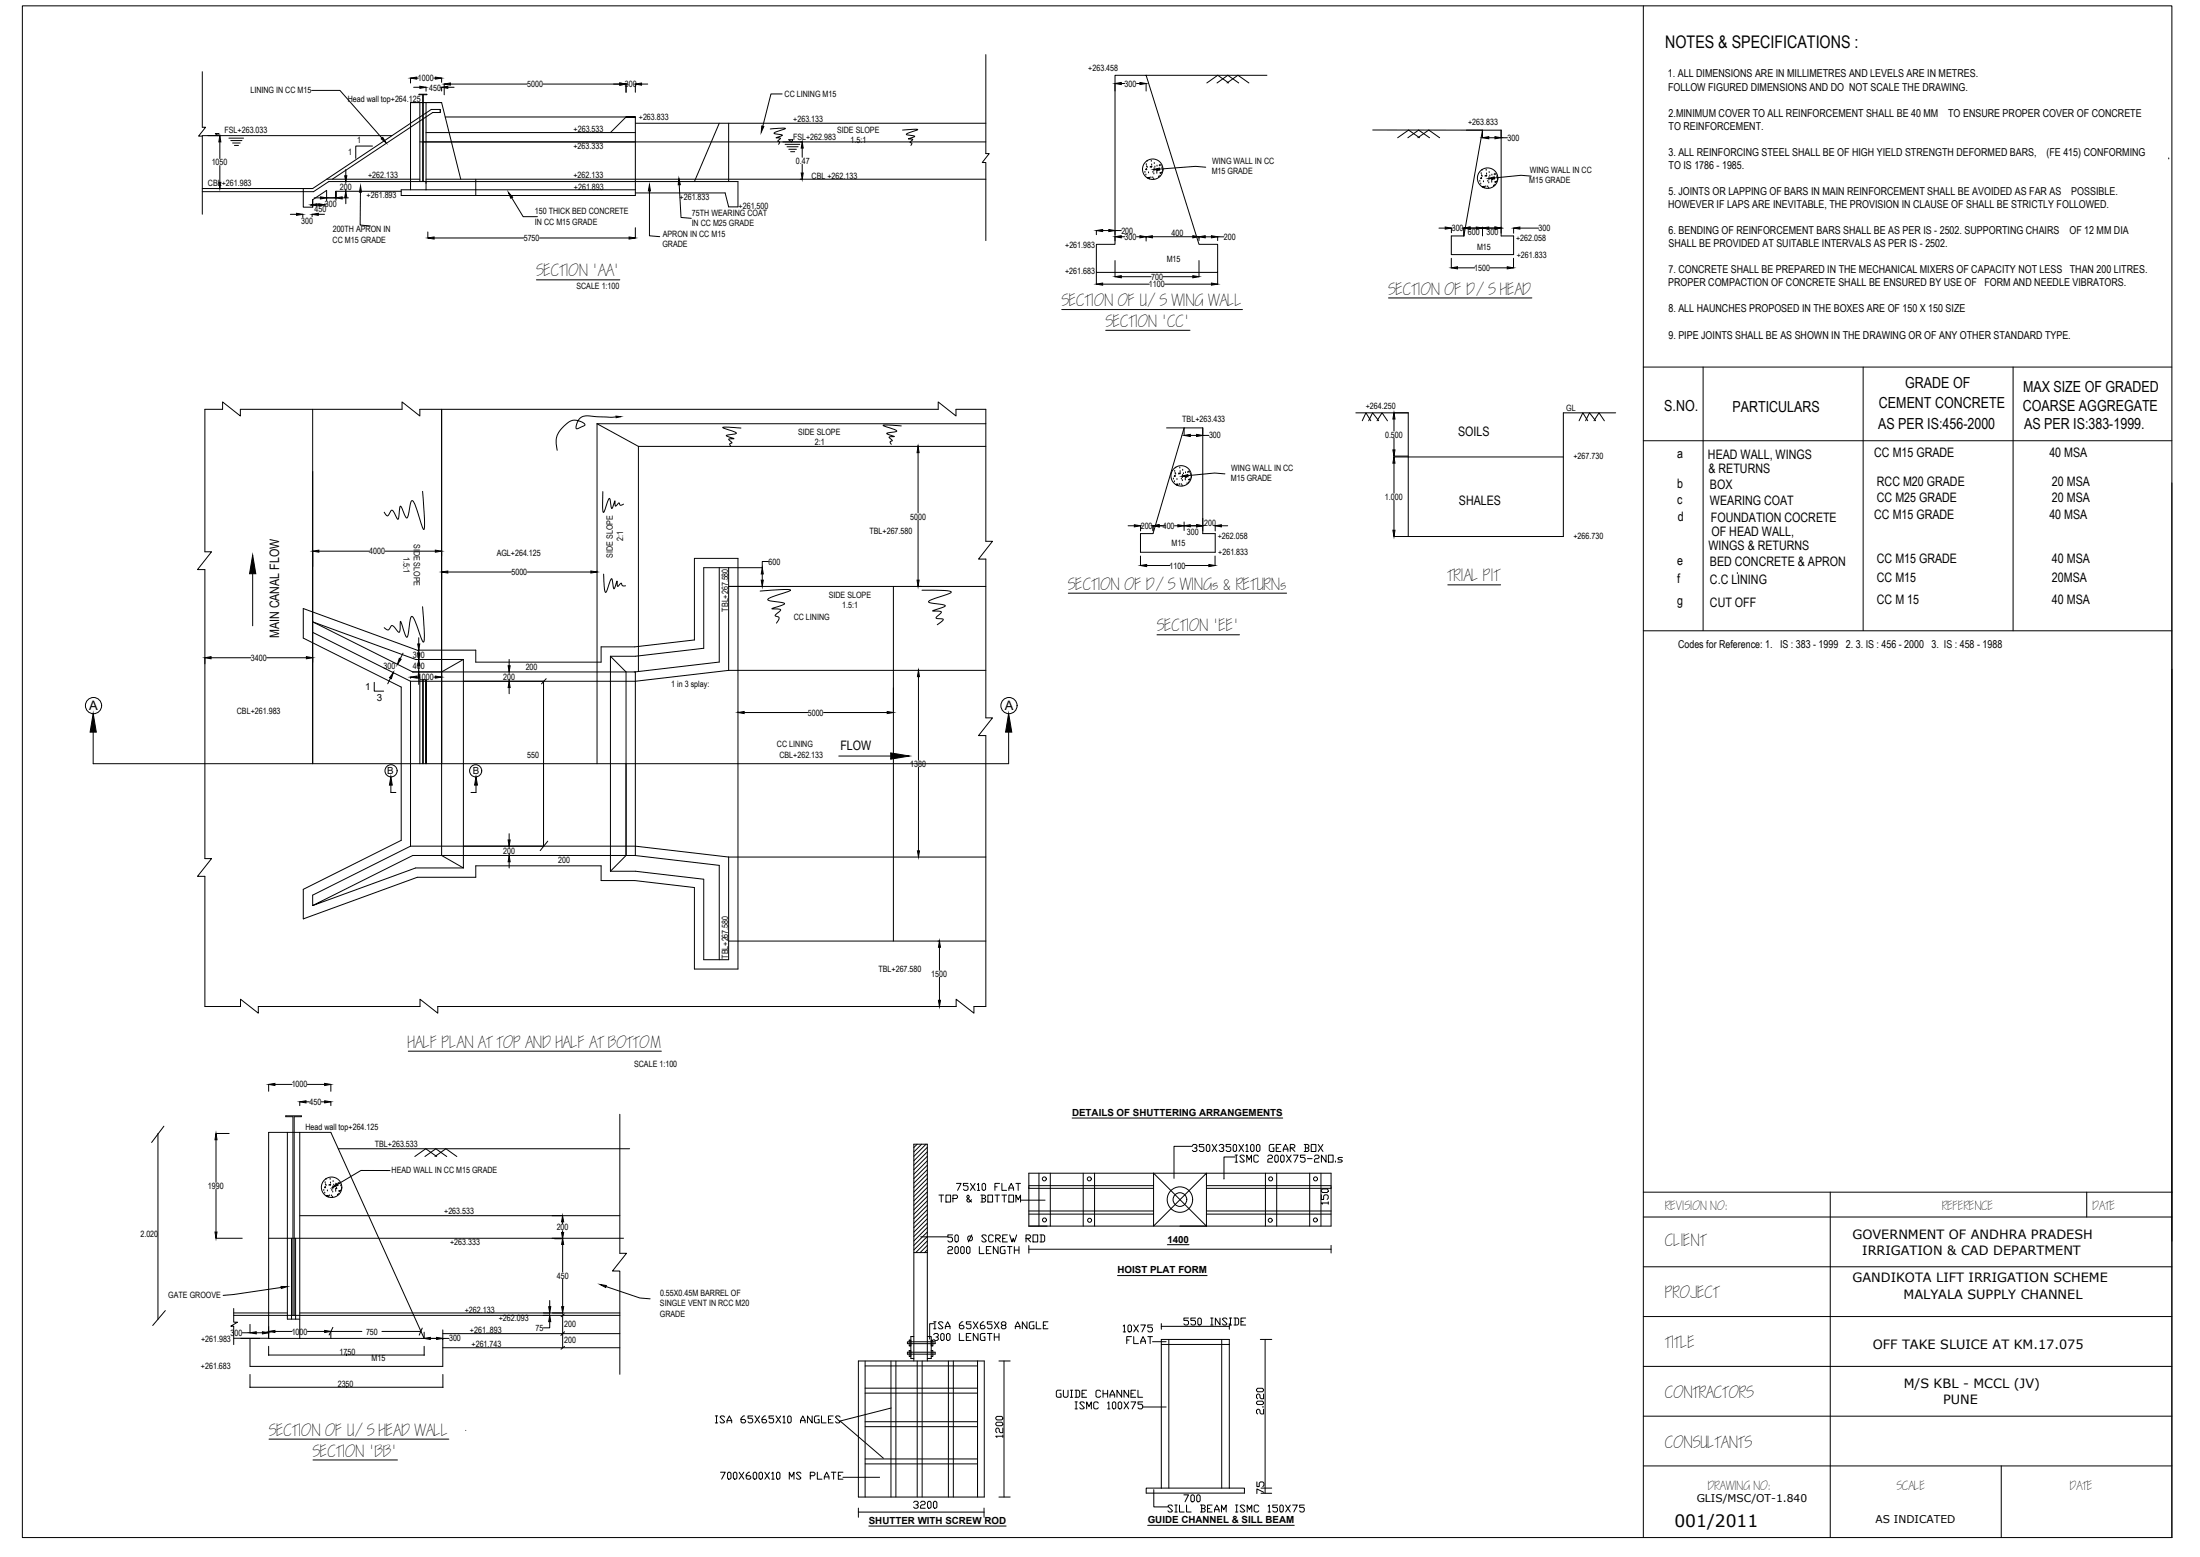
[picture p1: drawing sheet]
<svg xmlns="http://www.w3.org/2000/svg" width="1189mm" height="841mm" viewBox="0 0 1189 841" stroke-linecap="round" stroke-linejoin="round" font-family="sans-serif">
<!-- layer: main canal -->
<g fill="none" stroke="#000" stroke-width=".54">
<path d="M888 3v828M109 39v30h2l-4 5h2v42M533 29v54h2l-4 5h2v42M222 55h17M233 59l-64 43h-60M240 45v6M243 45h42M293 45h42M338 45v5M343 45v5M347 45h3M109 73h103"/>
<path d="M116 72h2l-1 1zM119 77v9M124 75h8M125 76h6M126 77h4M127 79h2M201 79h-9v7M227 77h306M230 72h113M241 63h102M343 67h190M424 78h8"/>
<path d="M425 79h6M426 75h2v2zM434 80v5M119 89v9M177 97h50M230 97h303M343 98h56M426 81h4M427 82h2M434 89v4M1172 86h.1M109 104h55"/>
<path d="M343 104h49M394 112h5M231 125v4M235 129h48M292 129h48M343 123v6M290 151h45M888 198h286M920 198v143M1007 198v143M1088 198v143M111 221h9v-4l10 8v-4h87v-4l10 8v-4h280v-4l10 8v-4h16v71h3l-7 10h4v86h3l-7 9h4v147h-7v3l-9-7v4h-280v3l-10-7v4h-87v3l-10-7v4h-19v-71h-4l7-9h-3v-156h-4l7-10h-3z"/>
<path d="M753 223h8M753 226v7M753 237v6M888 238h286M496 241h.1M496 245v32M753 246h8M753 247h8M753 250v16M228 265l1 15v6l-5-14a1.1 1.1 0 0 0-1-1 1.1 1.1 0 0 0-1 0l-1 6a1.7 1.7 0 0 1-1 3l-4-7-1 7-3-4h-1v1a1.5 1.5 0 0 1-2 1l-1-1M753 270v16M1174 261v570"/>
<path d="M169 298v8M172 298h27M208 298h27M239 298v3M496 281v32M753 290h8M137 310v28M239 309v4M242 309h34M285 309h34M323 309h.1M394 317h18"/>
<path d="M412 310v3M415 303h-3v4h-32M496 317h2M939 310h.1M228 328l1 4a44 44 0 0 1 0 15l-1-2-4-10a1.1 1.1 0 0 0-1-2 1.1 1.1 0 0 0-1 0l-1 9a1.5 1.5 0 0 1-1 2l-3-8-1 3a1.6 1.6 0 0 1-1 3l-3-4a1.6 1.6 0 0 0-2 2 1.6 1.6 0 0 1-1 0 1.6 1.6 0 0 1-1-1M114 355h22M144 355h22M169 355v3M888 341h286M483 371v14M496 362h.1M496 365v46"/>
<path d="M50 395v18h495v-18M399 385h.1M402 385h35M445 385h34M453 408h28M496 414v46M496 463h.1M507 508h1M508 512v12M375 523h24M508 528v12M221 568h136"/>
<circle cx="51" cy="381" r="4"/>
<circle cx="545" cy="381" r="4"/>
</g>
<!-- layer: head wall -->
<g fill="none" stroke="#000" stroke-width=".54">
<path d="M12 3h1162v828h-1162zM168 49h16l22 26M222 42v3M224 47h3M225 42h1M227 55v43M230 47v2M230 55v48h113M233 59h5v2h-4l-54 36M234 42h1M238 59v2M239 42v2"/>
<path d="M239 47v2M242 47h3M338 63l-8 9M343 63h-5h5v43h-126v-3M389 67l-14 31M394 67v31M187 98h.1M187 92v3M228 98v-47h-2h5h-2v47M249 97l-10-42h-17v48M257 97v9M343 98h-165l-9 6h-5"/>
<path d="M399 98v14M157 116h3M164 116v1M168 111h.1M169 116v1M169 102h-5v10h5v-4M169 108l8-5v5M169 108v4M170 107h3M171 111h1M172 116h3M176 111h.1"/>
<path d="M177 107h5v-4v4zM182 107v1M185 107h3M187 103h.1M187 107v3M392 104l2 8M169 221v192M239 221v241l11 7M323 229h210M323 229v184M323 229l22 12M400 231h-9l7 3-6 1 5 2h-3l1 2a.8 .8 0 0 0-1 1 .8 .8 0 0 0 1 1"/>
<path d="M487 230h-10l8 3-6 1 4 2h-3l2 2a.8 .8 0 0 0-1 0 .8 .8 0 0 0 0 1l1 1M630 231h10M345 241h188M345 241v122M326 266v11l3-8 2 6 1-4 1 2 1-1 1 1 2-1M326 310l1 8v2l3-7 2 5 1-4 1 3 2-2a1.4 1.4 0 0 0 2 1M380 307v43l-37 4h-13M389 307v51l-46 5M394 317h139M394 307v55M411 319h3a36 36 0 0 1 13 0l-10 4-2 1 1 1 8 1a1.6 1.6 0 0 1-2 1l-5 2h5l-3 3 1 1a1.4 1.4 0 0 1 1 1 1.4 1.4 0 0 1-1 2v1M483 317v191"/>
<path d="M498 319h12l4 1-1 1-10 3-1 1 9 2a1.7 1.7 0 0 1-3 1l-4 2 5 1-3 3 4 1-4 2M169 336l56 20h25M169 342l53 26M226 351h31v7h68v-9h18l32-3v-44h24v221M226 352l-62-23v16l53 26v83l-53 26v16l62-22h31v-6h68v8h18l32 3v44M250 356v113M250 356l-11 7M330 354l8 9v99l-8 9M330 354v117M222 368v89M223 363h120v99h-120l-54 27 56-20h25M394 362h139"/>
<path d="M394 362l-51 6h-121M222 457l-53 27v5M222 457h121l51 6M343 462l46 5v51M394 463h139M394 463v55h-14v-43l-37-4h-13M394 508h139"/>
</g>
<!-- layer: main canal -->
<g fill="#000" stroke="#000" stroke-width=".54">
<path d="M240 45h3v1zM335 45h3l-3 1zM343 45h4v1zM119 73v4h-1zM434 77v3h-1zM118 98h1v4zM433 93h1v4zM231 129l4-1v1zM340 128l3 1h-3zM753 223l1 3h-1zM496 241l1 4h-1zM753 243h1l-1 3z"/>
<path d="M753 247l1 3h-1zM169 298l3-1v1zM235 297l4 1h-4zM753 286h1l-1 4zM137 300l1 10h-3zM239 309l3-1v2zM319 308l4 1-4 1zM411 313h1v4zM412 307v3h-1zM496 313h1l-1 4zM111 355h3v1zM166 355h3l-3 1z"/>
<path d="M496 362l1 3h-1zM50 385l2 10h-3zM399 385l3-1v1zM479 384l4 1h-4zM545 385l2 10h-4zM481 407l10 1-10 2zM496 460h1l-1 3zM508 508v4h-1zM507 540h1v4z"/>
</g>
<!-- layer: head wall -->
<g fill="#000" stroke="#000" stroke-width=".54">
<path d="M222 42h3v1zM227 47h3l-3 1zM235 42h4l-4 1zM239 47h3v1zM206 75l1-1 2 3zM186 95h1v3zM160 115l4 1h-4zM168 111l3-1v1zM169 116l3-1v1zM172 110l4 1h-4zM173 106l4 1h-4zM182 107l3-1v1z"/>
<path d="M187 103v4h-1z"/>
</g>
<!-- layer: walls -->
<g fill="#000" stroke="#000" stroke-width=".54">
<path d="M603 45h3v1zM616 45h3l-3 1zM412 68h1l-2 3zM801 74h4v1zM808 74h3l-3 1zM367 96l1 4h-2zM623 92l4-1v1zM804 96h3l1 1zM195 100v4h-1zM275 104l2 2-1 1zM351 100l1 3h-2zM592 125l4-1v1z"/>
<path d="M599 124l4 1h-4zM603 128l3-1v1zM616 127l3 1h-3zM619 128l4-1v1zM645 127l3 1h-3zM648 128l3-1v1zM655 127l3 1h-3zM781 123h3l-3 1zM791 123h3v1zM798 123h3l-3 1zM801 123h3v1zM808 123h3l-3 1z"/>
<path d="M818 123h3v1zM592 153h4v1zM603 149h3v1zM645 149h3l-3 1zM655 153h3l-3 1zM784 145l4-1v1zM815 144l3 1h-3zM640 235h3v1zM647 235h3l-3 1zM639 257l3-1v1zM613 283l3 1-3 1zM623 284l3-1v2z"/>
<path d="M636 283l4 1-4 1zM640 284l3-1v2zM647 283l3 1-3 1zM657 284l3-1v2zM616 305h4v1zM653 305h4l-4 1zM216 356h1l-2 3zM226 353h1l-1 3zM226 348h1l-1 3zM226 356l1 4h-1zM275 360h1l-1 3zM213 363l-1 4-2-1z"/>
<path d="M222 366l3-1v1zM226 363l1 3h-1zM235 365l4 1h-4zM275 368l1 3h-1zM211 420l1 4h-2zM257 420l1 4h-2zM275 454h1l-1 3zM275 462l1 3h-1zM145 586l4-1v1zM162 595h3v1zM175 595h4l-4 1zM175 585l4 1h-4z"/>
<path d="M117 612v4h-1zM180 642l2-3 1 1zM116 666h1v3zM304 657l1 3h-2zM303 666h2l-1 3zM304 669l1 3h-1zM152 695h3l-3 1zM324 694h4l-1 1zM135 720l3-1v1zM142 719l3 1h-3zM145 719h4v1zM175 719h4l-4 1z"/>
<path d="M297 706h1l-1 3zM297 711l1 3h-1zM304 706h1l-1 3zM229 723l4-1v2zM236 722l3 1-3 1z"/>
</g>
<g fill="none" stroke="#000" stroke-width=".54">
<path d="M423 51h-6l-5 17M603 41h16l29 91h10v15h-66v-15h11zM603 45v4M606 45h2M614 45h2M619 45v4M619 41h66M652 45l6-4 6 4M658 45l6-4 5 4M663 45l6-4 6 4M416 70l8-1-6 3 5 1-4 1 3 1-2 1 1 1v1M488 70h8l-6 2 4 2-3 1h2l-1 2h1l-1 2"/>
<path d="M742 70h59M755 74l6-4 6 4M761 74l6-4 6 4M772 70l-6 4M772 70l6 4M792 70h19v57h7v11h-34v-11h7M801 70l-10 57M801 70v4M805 74h3M811 74h4M367 100l1 17 6 1M619 93h.1"/>
<path d="M619 95h.1M619 92h.1M619 89h.1M620 91v1h-1zM620 90h.1M620 96h.1M620 87h.1M620 96h1v1v-1M621 93h.1M621 96h.1M622 90h.1M622 96h.1"/>
<path d="M622 87h.1M622 89h.1M623 96h.1M623 93h.1M623 97h.1M624 94h.1M624 92h.1M624 91h.1M624 88h.1M624 90h.1M625 93h.1M625 94h.1"/>
<path d="M625 90h.1M626 92h-1zM626 96h.1M627 90h.1M627 95h.1M627 89h.1M627 93v1zM628 93h.1M628 91h.1M628 92h.1M652 90h-6l-19 1M800 98h.1"/>
<path d="M800 99h.1M800 97h.1M800 94h.1M801 96h-1zM801 95h.1M801 92h.1M802 98h.1M803 95h.1M803 92h.1M803 94h.1M804 98h.1M805 99h.1"/>
<path d="M805 97h.1M805 96h.1M805 93h.1M805 95h.1M806 98h.1M806 95h.1M807 96v1h-1zM807 94h.1M808 94h.1M808 98h.1M809 98h.1M809 95h.1"/>
<path d="M809 97h.1M828 95h-6l-14 1M195 104v18h5M276 107l7 10h7M351 103v24l6 1M801 101h.1M801 101h1M802 101h.1M803 101h.1M804 101h.1M804 102h.1M807 101h.1"/>
<path d="M808 100h.1M592 125v2M596 125h3M603 128v2M606 125h-3v2M606 128h2M614 128h2M619 128v2M623 128h22M648 128v2M651 128h4M661 128h-3v2"/>
<path d="M778 123h3M784 140v5M784 123v3M791 123v4M794 123h4M801 123h.1M801 123v4M804 123h4M811 123h.1M818 140v5M818 123v3M821 123h10"/>
<path d="M592 147v6M596 153h25M603 141v8M606 149h16M628 149h17M629 153h26M648 141v8M658 147v6M788 145h9M805 145h10M574 167h97M598 178h45"/>
<path d="M750 161h78M640 231h10v57h7v10h-41v-10h7zM640 231v4M643 235h4M650 235h3M634 259h.1M635 257h.1M635 255h.1M635 256h.1M635 252v1M636 259h.1M637 256h.1"/>
<path d="M637 256l1-1v1zM638 253h.1M638 255h.1M638 259h.1M639 260h.1M639 258h.1M639 257h.1M639 254h.1M640 256h.1M641 258h.1M641 259h.1M641 255h.1"/>
<path d="M641 257v1zM642 255h.1M642 259h1zM643 255h.1M643 259h.1M643 256h.1M644 258h.1M662 256h-6l-14 1M635 260h.1M635 262h1M636 262v-1l1 1h-1M636 262h.1"/>
<path d="M637 262h.1M638 262h.1M639 262h.1M641 261h.1M642 261h.1M610 284h3M616 284v3M623 284v3M626 284h4M635 284h1M640 282v5M643 284h4"/>
<path d="M657 284v3M660 284h3M616 300v5M620 305h12M641 305h12M657 300v5M782 316h29M169 336l54 27M577 320h118M215 359h.1M218 353l-2 3M226 356h.1"/>
<path d="M226 351h.1M226 344v4M226 350v3M226 360v3M275 356v4M625 343h45M211 366l-1 3M213 363h.1M222 366h.1M225 366h1M226 363h.1M226 366v4"/>
<path d="M228 367v46M229 367v46M230 367h-3v46M234 366h1M239 365v1M275 368h.1M275 363h.1M275 371v4M230 413v-46v46M211 424v4h3M257 424v4h-2M275 457h.1"/>
<path d="M275 450v4M275 462h.1M275 465v4M145 586v3M149 586h9M162 595v2M165 595h2M166 586h9M174 595h1M179 586v3M179 595v2M117 612h7"/>
<path d="M117 616v23M155 612v101h7M162 612v111M335 602v75h4l-8 10h4v55M176 639h.1M176 640h.1M176 637h.1M178 640h1zM178 637h.1M179 639h.1M180 638h.1M181 640h.1"/>
<path d="M183 639h.1M183 621h157M184 639h.1M211 632h-16l-13 8M224 625l6-4 6 4M230 625l6-4 5 4M235 625l6-4 6 4M117 642v24M162 657h173M175 643h.1M175 644h.1M176 642h.1"/>
<path d="M176 641v1l-1-1zM176 646h1M177 646h.1M177 643h.1M178 640h.1M178 646h.1M179 646h.1M179 643h.1M180 647h.1M180 644h.1M180 642h.1M180 641h.1"/>
<path d="M180 640h.1M181 643h.1M182 642h-1zM182 646h.1M183 645h.1M183 643h1v1zM184 643h.1M184 641h.1M185 642h.1M117 669h14M145 669h192M158 669v44"/>
<path d="M160 669v44M300 669h4M304 660v1M304 665v1M304 672v15M152 695l-31 5M304 691v15M327 695l19 6 5 1M126 707v7h2l-3 2h1v10M126 711h209M126 709h29M135 715v5h-4"/>
<path d="M138 720h4M149 719h9M158 711v-108h-4h9h-4v108M162 709h173M166 719h9M179 719v4M229 720v3M239 718v5M297 714v3h-3M297 702v4M126 723h19M130 723h10"/>
<path d="M135 738h104M145 723v-111h34l50 111M229 723h14M239 728h96M145 777h98M252 773h.1M169 789h46"/>
<circle cx="623" cy="91" r="6"/>
<circle cx="804" cy="96" r="6"/>
<circle cx="638" cy="257" r="6"/>
<circle cx="211" cy="416" r="3"/>
<circle cx="257" cy="416" r="3"/>
<circle cx="179" cy="641" r="6"/>
</g>
<!-- layer: GL -->
<path d="M333 225h2l-2 1z" fill="#000" stroke="#000" stroke-width=".54"/>
<path d="M333 225h-15a6 6 0 0 0-6 7l3-2a1.1 1.1 0 0 0 1-1 1.1 1.1 0 0 0-1-1l-3-1a7 7 0 0 0-7 3 12 12 0 0 0-4 13" fill="none" stroke="#000" stroke-width=".54"/>
<!-- layer: 0 -->
<g fill="none" stroke="#000" stroke-width=".54">
<path d="M230 98v1M182 103h35M217 103h13M733 223h28v67h84v-67h28M736 227l2-4 3 4M740 227l2-4 3 4M744 227l3-4 3 4M853 227l2-4 3 4M857 227l2-4 3 4M861 227l3-4 3 4M761 247h84M202 369v4h5"/>
<path d="M251 368h43v89h-43M295 367l-2 2M294 413h.1M294 412h.1M296 454l-4 5M85 612v101M89 608l-7 9M496 618l-2 2M498 618l-4 4M500 618l-6 7M501 620l-7 7M579 604h114"/>
<path d="M644 619h-10v18M501 622l-7 7M501 625l-7 7M501 627l-7 7M501 629l-7 8M501 632l-7 7M501 634l-7 7M501 637l-7 7M501 639l-7 7M517 639h2l-2 4M523 639h-2v1h1l1 1v1l-1 1-1-1M524 639l3 4"/>
<path d="M527 639l-3 4M528 640l1-1v4M531 640v-1l2 1v2l-1 1-1-1zM540 639h-2v4M541 639v4h3M549 639h2M550 639v4M556 634h163v28h-163zM561 634v28M568 634v28M585 634v28M591 634v28"/>
<path d="M623 634v28l29-28v28zM667 625h-6v12M684 634v28M690 634v28M708 634v28M714 634v28M501 641l-7 8M501 644l-7 7M501 646l-7 7M501 649l-7 7M501 651l-7 7M501 653l-7 8"/>
<path d="M501 656l-7 7M501 658l-7 8M507 646h3M509 646v3M511 646h3v3h-3zM515 647h2v-1h-2v3M525 648l-2 1-1-1 2-2h-1h-1l3 3M528 643h1M530 646h2h1l-1 1M531 647h1l1 2h-1h-2M531 646v3M534 646h2v3h-2z"/>
<path d="M538 641h1M538 646h2M539 646v3M541 646h3M543 646v3M545 643v-1l1-3 2 3v1M545 646h3v3h-3zM545 642h3M549 649v-3l1 2 1-2v3M551 648h14M556 656h67M556 654h67"/>
<path d="M556 642h67M556 640h67M652 656h67M652 654h67M652 642h67M652 640h67M888 644h286M888 657h286M989 644v187M1128 644v13M494 677h7M498 668h14"/>
<path d="M501 661l-7 7M501 663l-7 7M501 665l-7 8M501 668l-7 7M501 670l-6 7M501 673l-4 4M501 675l-1 2M512 674l1-1h1l1 1-1 1h-1l-1 1v1h3M515 667h-3v1h2l1 1v1l-1 1h-1l-1-1M516 668l1-1 1 1v2l-1 1-1-1zM516 674l1-1 1 1v3h-1h-1zM519 674l1-1 1 1v3h-1h-1z"/>
<path d="M522 674l1-1 1 1v3h-2zM524 668h1v2h-1h-1zM525 667l-2 4M529 673v4h3M533 668l-1-1h-1l-1 1 3 2-1 1h-1l-1-1M533 675h1M536 673h-3v4h3M537 668l-1-1h-1l-1 1v2l1 1h1l1-1M538 669h2l1-1-1-1h-2v4M539 669l2 2M539 673v4l-2-4v4M542 669h1"/>
<path d="M543 673h-2v1v3h2v-2h-1M544 667h-2v4h2M544 673h3M546 667l1 4 1-2v2l1-4M546 673v4M548 675h3M548 673v4M551 673v4M554 669h2l1-1-1-1h-2v4M555 669l2 2M556 673v4M556 675h163"/>
<path d="M558 667h3v4h-3zM562 667h2l1 1v2l-1 1h-2M563 667v4M631 672h12M719 673v4M604 689h48M888 684h286M89 708l-6 8M179 719h17M180 717l-2 4M206 719h22M228 717l-1 4"/>
<path d="M304 711v17M305 710l-2 1M305 719l-2 2M505 715h-3v8M505 714h1M505 718h1M505 714v4M510 715l-1-1h-1l-1 1 3 2-1 1-2-1M511 718l1-4 1 4M511 717h2M520 714l-2 1v2l2 1 1-1-1-1h-2M525 714h-3v1h2l1 1v1l-1 1-2-1"/>
<path d="M526 714l3 4M529 714l-3 4M532 714l-2 1v2v1l2-1v-1h-2M536 714h-2v1h1l1 1v1l-1 1-1-1M537 714l3 4M540 714l-3 4M542 716l-1-1 1-1h1l1 1-2 1-1 1 2 1 1-1-1-1M549 718l1-4 1 4M549 717h2M555 714v4l-3-4v4M559 714h-2l-1 1v2l1 1h2v-2h-1M560 714v4h3"/>
<path d="M564 716h1M566 714h-2v4h2M607 716h1v3M607 719h1M610 716h1v3h-1zM613 716l2 3M615 716l-2 3M616 716h3l-2 3M623 716h-3v1h2l1 1-1 1h-1h-1M628 715v3M628 716h36M888 711h286"/>
<path d="M135 723v15M145 723h84M145 727v5M145 732h.1M187 732h.1M229 727v5h-84M239 723v15M239 720h96M305 727l-2 2M464 735h68v74h-68zM468 735v74M468 738h60"/>
<path d="M481 735v74M484 735v74M490 725h15v1h-15zM490 730h15v1h-15zM491 730h1v3h-1zM491 724h1v3h-1zM494 722h-2v12h2M494 735v-117h7v117M496 735v74M498 735v74M501 722h2v8M503 730h1v3h-1z"/>
<path d="M503 724h1v3h-1zM503 733v1h-2M505 721v-1h1l1 2h-1M506 722l1 1-1 1h-1v-1M508 721l1-1 1 1v2v1l-2-1zM511 721l1-1 1 1v2v1l-2-1zM513 735v74M515 735v74M518 720v4h3M522 722h1M525 720h-3v4h3M528 735v74"/>
<path d="M529 720v4l-3-4v4M532 720h-2v1v2v1h2v-2M534 720h2M535 720v4M537 722h3M537 720v4M540 735h6M540 720v4M543 735v74M609 724h1M611 722h-2v4M613 722v4h2"/>
<path d="M616 726l2-4 1 2v2M616 724h3M620 722h3M622 722v4M623 725h7M628 726h36M632 724v80M660 724v80M681 724h6M684 724v83M888 738h286M135 742v7"/>
<path d="M135 749h104M135 749h.1M187 749h.1M239 742v7M239 749h.1M468 750h60M468 753h60M573 751h-2v1v2v1h2v-2M575 751v3v1l2-1v-3M578 751h2M578 755h2M579 751v4"/>
<path d="M581 751h2v1v2v1h-2M581 757h1M582 751v4M582 757v4M585 753h1M586 758l-1-1h-1l-1 1 3 2-1 1-2-1M587 751h-2v4h2M594 758l-1-1-2 1v2l1 1 2-1M595 752l-1-1h-1l-1 1v2l1 1h1l1-1M596 753h3M596 751v4M599 758v-1v4"/>
<path d="M599 751v4M600 755v-2l1-2 1 2v2M600 753h2M601 758l1-1 1 1v2l-1 1-1-1zM604 758l1-1 1 1v2v1l-2-1zM606 751v4l-2-4v4M607 757l3 4M610 751v4l-3-4v4M610 757l-3 4M611 757h3l-2 4M611 753h1M614 751h-3v4h3"/>
<path d="M615 751v4h2M617 757h-2v2h2v1v1l-2-1M617 760h13M468 771h60M468 768h60M482 761l-28 7 23 20M581 761h1M587 761v-4l1 3 2-3v4M599 761h1M888 765h286M456 798h19M468 788h60"/>
<path d="M468 791h60M888 792h286M1081 792v39M464 815v5M464 817h68M532 815v5M540 809h6M623 805v9h8M628 804h-9v3h53v-3h-8M628 804v-80h36v80M628 804h36M681 807h6"/>
<path d="M681 804h6M469 824h75M620 824h79"/>
<circle cx="564" cy="637" r="1.1"/>
<circle cx="589" cy="637" r="1.1"/>
<circle cx="687" cy="637" r="1.1"/>
<circle cx="711" cy="637" r="1.1"/>
<circle cx="564" cy="659" r="1.1"/>
<circle cx="589" cy="659" r="1.1"/>
<circle cx="638" cy="648" r="7"/>
<circle cx="638" cy="648" r="4"/>
<circle cx="686" cy="659" r="1.1"/>
<circle cx="711" cy="659" r="1.1"/>
</g>
<text font-size="9.4" x="900" y="26">NOTES &amp; SPECIFICATIONS :</text>
<text font-size="9.2" x="905" y="825">001/2011</text>
<g font-size="8.4">
<text x="290" y="149">SECTION 'AA'</text>
<text x="750" y="159">SECTION OF D/S HEAD</text>
<text x="574" y="165">SECTION OF U/S WING WALL</text>
<text x="598" y="177">SECTION 'CC'</text>
<text x="782" y="314">TRIAL PIT</text>
<text x="577" y="319">SECTION OF D/S WINGs &amp; RETURNs</text>
<text x="625" y="341">SECTION 'EE'</text>
<text x="221" y="566">HALF PLAN AT TOP AND HALF AT BOTTOM</text>
<text x="900" y="673">CLIENT</text>
<text x="900" y="701">PROJECT</text>
<text x="900" y="728">TITLE</text>
<text x="900" y="755">CONTRACTORS</text>
<text x="145" y="775">SECTION OF U/S HEAD WALL</text>
<text x="900" y="782">CONSULTANTS</text>
<text x="169" y="787">SECTION 'BB'</text>
</g>
<g font-size="8.2">
<text x="1030" y="210">GRADE OF</text>
<text x="1093" y="212">MAX SIZE OF GRADED</text>
<text x="899" y="222">S.NO.</text>
<text x="1015" y="221">CEMENT CONCRETE</text>
<text x="936" y="223">PARTICULARS</text>
<text x="1093" y="222">COARSE AGGREGATE</text>
<text x="1015" y="232">AS PER IS:456-2000</text>
<text x="1094" y="232">AS PER IS:383-1999.</text>
</g>
<g font-size="7.5">
<text x="643" y="623">350X350X100 GEAR BOX</text>
<text x="666" y="629">ISMC 200X75-2NO.s</text>
<text x="719" y="652" transform="rotate(-90 719 652)">150</text>
<text x="684" y="765" transform="rotate(-90 684 765)">2.020</text>
<text x="386" y="770">ISA 65X65X10 ANGLES</text>
<text x="543" y="778" transform="rotate(-90 543 778)">1200</text>
<text x="684" y="808" transform="rotate(-90 684 808)">75</text>
<text x="493" y="816">3200</text>
<text x="639" y="812">700</text>
<text x="630" y="818">SILL BEAM ISMC 150X75</text>
</g>
<g font-size="7.1">
<text x="639" y="717">550 INSIDE</text>
<text x="388" y="800">700X600X10 MS PLATE</text>
</g>
<g font-size="7">
<text x="788" y="236">SOILS</text>
<text x="906" y="248">a</text>
<text x="923" y="248">HEAD WALL, WINGS</text>
<text x="1013" y="247">CC M15 GRADE</text>
<text x="1107" y="247">40 MSA</text>
<text x="923" y="256">&amp; RETURNS</text>
<text x="906" y="263">b</text>
<text x="1014" y="263">RCC M20 GRADE</text>
<text x="1109" y="263">20 MSA</text>
<text x="924" y="264">BOX</text>
<text x="788" y="273">SHALES</text>
<text x="906" y="272">c</text>
<text x="924" y="273">WEARING COAT</text>
<text x="1014" y="271">CC M25 GRADE</text>
<text x="1109" y="271">20 MSA</text>
<text x="907" y="281">d</text>
<text x="925" y="282">FOUNDATION COCRETE</text>
<text x="1013" y="280">CC M15 GRADE</text>
<text x="1107" y="280">40 MSA</text>
<text x="925" y="289">OF HEAD WALL,</text>
<text x="923" y="297">WINGS &amp; RETURNS</text>
<text x="906" y="305">e</text>
<text x="924" y="306">BED CONCRETE &amp; APRON</text>
<text x="1014" y="304">CC M15 GRADE</text>
<text x="1109" y="304">40 MSA</text>
<text x="906" y="315">f</text>
<text x="924" y="316">C.C LINING</text>
<text x="1014" y="314">CC M15</text>
<text x="1109" y="314">20MSA</text>
<text x="906" y="327">g</text>
<text x="924" y="328">CUT OFF</text>
<text x="1014" y="326">CC M 15</text>
<text x="1109" y="326">40 MSA</text>
<text x="151" y="345" transform="rotate(-90 151 345)">MAIN CANAL FLOW</text>
<text x="48" y="383">A</text>
<text x="543" y="383">A</text>
<text x="454" y="405">FLOW</text>
</g>
<g font-size="6.9">
<text x="1001" y="669">GOVERNMENT OF ANDHRA PRADESH</text>
<text x="1006" y="678">IRRIGATION &amp; CAD DEPARTMENT</text>
<text x="1001" y="692">GANDIKOTA LIFT IRRIGATION SCHEME</text>
<text x="1029" y="702">MALYALA SUPPLY CHANNEL</text>
<text x="1012" y="729">OFF TAKE SLUICE AT KM.17.075</text>
<text x="1029" y="750">M/S KBL - MCCL (JV)</text>
<text x="1050" y="758">PUNE</text>
</g>
<g font-size="6.3">
<text x="900" y="654">REVISION NO:</text>
<text x="1050" y="654">REFERENCE</text>
<text x="1131" y="654">DATE</text>
<text x="923" y="805">DRAWING NO:</text>
<text x="1025" y="805">SCALE</text>
<text x="1119" y="805">DATE</text>
</g>
<g font-size="5.9">
<text x="901" y="42">1. ALL DIMENSIONS ARE IN MILLIMETRES AND LEVELS ARE IN METRES.</text>
<text x="901" y="49">FOLLOW FIGURED DIMENSIONS AND DO NOT SCALE THE DRAWING.</text>
<text x="902" y="63">2.MINIMUM COVER TO ALL REINFORCEMENT SHALL BE 40 MM</text>
<text x="1053" y="63">TO ENSURE PROPER COVER OF CONCRETE</text>
<text x="902" y="70">TO REINFORCEMENT.</text>
<text x="902" y="84">3. ALL REINFORCING STEEL SHALL BE OF HIGH YIELD STRENGTH DEFORMED BARS,</text>
<text x="1106" y="84">(FE 415) CONFORMING</text>
<text x="902" y="91">TO IS 1786 - 1985.</text>
<text x="902" y="105">5. JOINTS OR LAPPING OF BARS IN MAIN REINFORCEMENT SHALL BE AVOIDED AS FAR AS</text>
<text x="1119" y="105">POSSIBLE.</text>
<text x="901" y="112">HOWEVER IF LAPS ARE INEVITABLE, THE PROVISION IN CLAUSE OF SHALL BE STRICTLY FOLLOWED.</text>
<text x="902" y="126">6. BENDING OF REINFORCEMENT BARS SHALL BE AS PER IS - 2502. SUPPORTING CHAIRS</text>
<text x="1118" y="126">OF 12 MM DIA</text>
<text x="902" y="134">SHALL BE PROVIDED AT SUITABLE INTERVALS AS PER IS - 2502.</text>
<text x="902" y="148">7. CONCRETE SHALL BE PREPARED IN THE MECHANICAL MIXERS OF CAPACITY NOT LESS THAN 200 LITRES.</text>
<text x="901" y="155">PROPER COMPACTION OF CONCRETE SHALL BE ENSURED BY USE OF FORM AND NEEDLE VIBRATORS.</text>
<text x="902" y="169">8. ALL HAUNCHES PROPOSED IN THE BOXES ARE OF 150 X 150 SIZE</text>
<text x="902" y="183">9. PIPE JOINTS SHALL BE AS SHOWN IN THE DRAWING OR OF ANY OTHER STANDARD TYPE.</text>
<text x="907" y="350">Codes for Reference: 1. IS : 383 - 1999 2. 3. IS : 456 - 2000 3. IS : 458 - 1988</text>
</g>
<g font-size="5.8">
<text x="917" y="811">GLIS/MSC/OT-1.840</text>
<text x="1014" y="823">AS INDICATED</text>
</g>
<g font-size="5.3">
<text x="197" y="373">1</text>
<text x="204" y="379">3</text>
<text x="209" y="418">B</text>
<text x="256" y="418">B</text>
<text x="579" y="603">DETAILS OF SHUTTERING ARRANGEMENTS</text>
<text x="631" y="671">1400</text>
<text x="604" y="688">HOIST PLAT FORM</text>
<text x="469" y="823">SHUTTER WITH SCREW ROD</text>
<text x="620" y="823">GUIDE CHANNEL &amp; SILL BEAM</text>
</g>
<g font-size="4.7">
<text x="588" y="39">+263.458</text>
<text x="226" y="44">1000</text>
<text x="285" y="47">5000</text>
<text x="338" y="47">300</text>
<text x="608" y="47">300</text>
<text x="135" y="50">LINING IN CC M15</text>
<text x="232" y="49">450</text>
<text x="424" y="52">CC LINING M15</text>
<text x="188" y="55">Head wall top+264.125</text>
<text x="345" y="65">+263.833</text>
<text x="429" y="66">+263.133</text>
<text x="121" y="72">FSL+263.033</text>
<text x="310" y="71">+263.533</text>
<text x="452" y="72">SIDE SLOPE</text>
<text x="793" y="67">+263.833</text>
<text x="193" y="77">1</text>
<text x="429" y="76">FSL+262.983</text>
<text x="460" y="77">1.5:1</text>
<text x="815" y="76">300</text>
<text x="188" y="84">1</text>
<text x="310" y="81">+263.333</text>
<text x="114" y="89">1050</text>
<text x="430" y="89">0.47</text>
<text x="655" y="89">WING WALL IN CC</text>
<text x="655" y="94">M15 GRADE</text>
<text x="827" y="93">WING WALL IN CC</text>
<text x="112" y="101">CBL+261.983</text>
<text x="199" y="96">+262.133</text>
<text x="310" y="96">+262.133</text>
<text x="439" y="96">CBL +262.133</text>
<text x="826" y="99">M15 GRADE</text>
<text x="184" y="102">200</text>
<text x="198" y="107">+261.893</text>
<text x="310" y="103">+261.893</text>
<text x="367" y="108">+261.833</text>
<text x="176" y="112">300</text>
<text x="399" y="113">+261.500</text>
<text x="170" y="115">450</text>
<text x="289" y="116">150 THICK BED CONCRETE</text>
<text x="374" y="117">75TH WEARING COAT</text>
<text x="163" y="121">300</text>
<text x="180" y="125">200TH APRON IN</text>
<text x="289" y="121">IN CC M15 GRADE</text>
<text x="374" y="122">IN CC M25 GRADE</text>
<text x="784" y="125">300</text>
<text x="831" y="125">300</text>
<text x="180" y="131">CC M15 GRADE</text>
<text x="283" y="130">5750</text>
<text x="358" y="128">APRON IN CC M15</text>
<text x="606" y="126">200</text>
<text x="608" y="130">300</text>
<text x="633" y="128">400</text>
<text x="661" y="130">200</text>
<text x="793" y="127">600</text>
<text x="803" y="127">300</text>
<text x="819" y="130">+262.058</text>
<text x="358" y="134">GRADE</text>
<text x="576" y="134">+261.983</text>
<text x="798" y="135">M15</text>
<text x="630" y="142">M15</text>
<text x="820" y="139">+261.833</text>
<text x="576" y="148">+261.683</text>
<text x="797" y="146">1500</text>
<text x="621" y="155">1100</text>
<text x="622" y="151">700</text>
<text x="311" y="156">SCALE 1:100</text>
<text x="738" y="221">+264.250</text>
<text x="846" y="222">GL</text>
<text x="639" y="228">TBL+263.433</text>
<text x="431" y="235">SIDE SLOPE</text>
<text x="653" y="237">300</text>
<text x="748" y="236">0.500</text>
<text x="440" y="240">2:1</text>
<text x="850" y="248">+267.730</text>
<text x="665" y="254">WING WALL IN CC</text>
<text x="665" y="260">M15 GRADE</text>
<text x="748" y="270">1.000</text>
<text x="492" y="281">5000</text>
<text x="616" y="286">200</text>
<text x="628" y="286">400</text>
<text x="651" y="284">200</text>
<text x="224" y="294" transform="rotate(90 224 294)">SIDE SLOPE</text>
<text x="337" y="292" transform="rotate(-90 337 292)">2:1</text>
<text x="470" y="289">TBL+267.580</text>
<text x="641" y="289">300</text>
<text x="658" y="291">+262.058</text>
<text x="850" y="291">+266.730</text>
<text x="200" y="299">4000</text>
<text x="633" y="295">M15</text>
<text x="218" y="301" transform="rotate(90 218 301)">1.5:1</text>
<text x="268" y="300">AGL+264.125</text>
<text x="331" y="301" transform="rotate(-90 331 301)">SIDE SLOPE</text>
<text x="415" y="305">600</text>
<text x="658" y="300">+261.833</text>
<text x="276" y="311">5000</text>
<text x="632" y="307">1100</text>
<text x="448" y="323">SIDE SLOPE</text>
<text x="455" y="329">1.5:1</text>
<text x="393" y="330" transform="rotate(-90 393 330)">TBL+267.580</text>
<text x="429" y="335">CC LINING</text>
<text x="136" y="357">3400</text>
<text x="223" y="355">300</text>
<text x="207" y="361">300</text>
<text x="223" y="361">400</text>
<text x="284" y="362">200</text>
<text x="226" y="367">1000</text>
<text x="272" y="367">200</text>
<text x="363" y="371">1 in 3 splay:</text>
<text x="128" y="385">CBL+261.983</text>
<text x="437" y="387">5000</text>
<text x="420" y="404">CC LINING</text>
<text x="285" y="409">550</text>
<text x="421" y="410">CBL+262.133</text>
<text x="492" y="414">1380</text>
<text x="272" y="461">200</text>
<text x="302" y="466">200</text>
<text x="393" y="518" transform="rotate(-90 393 518)">TBL+267.580</text>
<text x="475" y="525">TBL+267.580</text>
<text x="503" y="528">1500</text>
<text x="343" y="576">SCALE 1:100</text>
<text x="158" y="587">1000</text>
<text x="167" y="597">450</text>
<text x="165" y="611">Head wall top+264.125</text>
<text x="203" y="619">TBL+263.533</text>
<text x="212" y="634">HEAD WALL IN CC M15 GRADE</text>
<text x="112" y="642">1990</text>
<text x="240" y="656">+263.533</text>
<text x="301" y="665">200</text>
<text x="76" y="668">2.020</text>
<text x="243" y="672">+263.333</text>
<text x="301" y="691">450</text>
<text x="91" y="701">GATE GROOVE</text>
<text x="357" y="700">0.55X0.45M BARREL OF</text>
<text x="357" y="706">SINGLE VENT IN RCC M20</text>
<text x="251" y="709">+262.133</text>
<text x="270" y="713">+262.093</text>
<text x="357" y="711">GRADE</text>
<text x="289" y="719">75</text>
<text x="305" y="717">200</text>
<text x="109" y="725">+261.983</text>
<text x="125" y="722">300</text>
<text x="158" y="721">1000</text>
<text x="198" y="721">750</text>
<text x="243" y="725">300</text>
<text x="254" y="720">+261..893</text>
<text x="305" y="725">200</text>
<text x="183" y="732">1750</text>
<text x="255" y="728">+261.743</text>
<text x="201" y="735">M15</text>
<text x="109" y="739">+261.683</text>
<text x="183" y="749">2350</text>
</g>
</svg>
